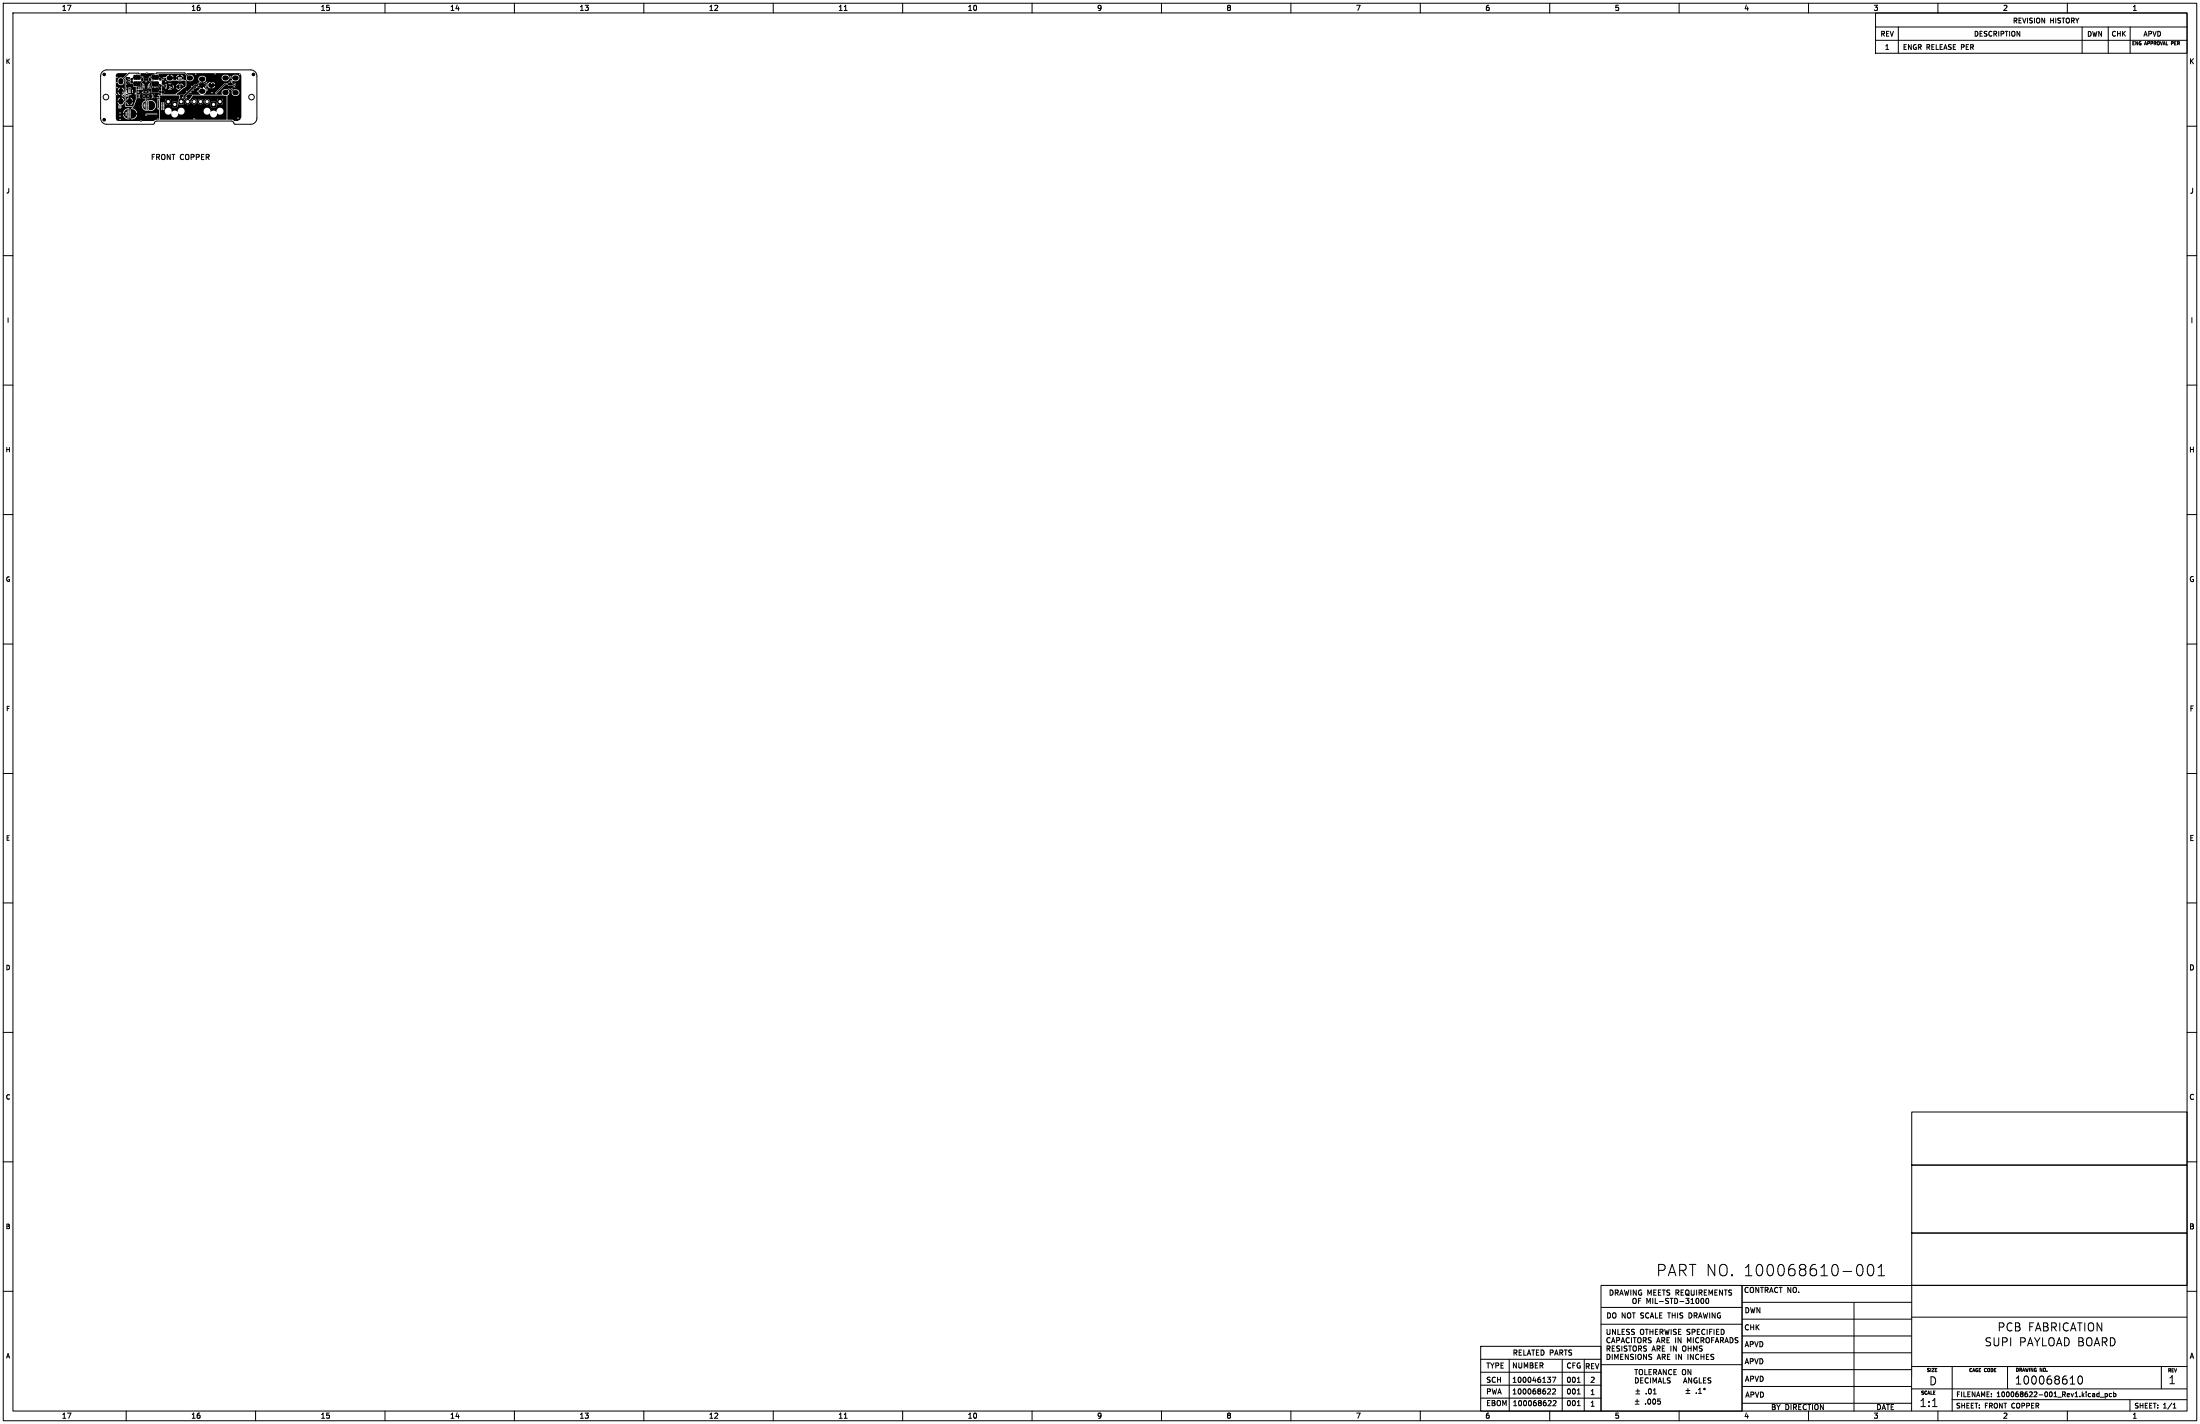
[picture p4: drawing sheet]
<svg xmlns="http://www.w3.org/2000/svg" width="864mm" height="559mm" viewBox="0 0 864 559" stroke-linecap="round" stroke-linejoin="round" font-family="sans-serif">
<g fill="none" stroke="#000" stroke-width=".39">
<path d="M1.3 1.3h861v556.2h-861zM5.1 5.1h853.4v548.6h-853.4zM49.5 1.3v3.8M100.3 1.3v3.8M151.1 1.3v3.8M201.9 1.3v3.8M252.7 1.3v3.8M303.5 1.3v3.8M331.4 4.1h1.1M354.3 1.3v3.8M405.1 1.3v3.8M455.9 1.3v3.8"/>
<path d="M506.7 1.3v3.8M557.5 1.3v3.8M608.3 1.3v3.8M659.1 1.3v3.8M709.9 1.3v3.8M736.2 5.1h122.3v15.8h-122.3zM736.2 10.6h122.3M736.3 15.8h122.2M745.2 10.6v10.3M760.7 1.3v3.8M811.5 1.3v3.8M817.3 10.6v10.3"/>
<path d="M827.6 10.6v10.3M836.2 10.6v10.3M40.2 28.1l1.7-.7h56.5a2.41 2.41 0 0 1 2.4 2.4v16.6a2.41 2.41 0 0 1-2.4 2.4h-6.2l-.7-1.1-.7-.2h-29.2l-.7 .2-.8 1.1h-18.2a2.41 2.41 0 0 1-2.4-2.4v-16.6zM48.5 37.1v.4l.6 .6M49.1 37.1h.7l.5 .4M51.7 32.1l.8 .8h.6M53.1 30.4h-.6l-.8 .7M54.5 30.4l1.4-.2v1.3l-1.4 1.4M54.9 29.2l-.5-.5h-3.8l-3.2 3.2M54.9 29.2h.1M56.5 37.7h1.6M56.9 31.2l.4 .7 .5-.7"/>
<path d="M57.3 36l.1 3.9M58.8 31.2h.1M58.8 31.1v.1M60.1 32.9h.1M60.2 30.4l-1.4-.1v1.2l1.3 1.4M60.2 32.9v2.5M61 29.2l.6-.6h10.9l2 2M61.6 30.4h.6l.8 .7M61.6 32.9h.6l.8 .7M61.6 35.4h.6l.8 .7M62.2 39.2v3.4M78 33.5h.4"/>
<path d="M78.4 33.9l-1.6-.3-.3 .9h-.6l-3.4 3.4v.8l1.2 1.2M78.4 33.1l-1.7 .2-4.4 4.4v1l-1.2 1.2M78.4 33.9h.1M79.4 31v2M79.4 33.9v1.9M79.4 35.8h.1M79.4 31h.1M79.9 33.9l1.2 1.1v.4M80.9 33.4l-1 .1M84.8 36.5v.1M88.5 30.6h4M89.9 34.1v.8l-1.4 1.4"/>
<path d="M89.9 33h-1.5l-3.6 3.5M90.4 34.1v.5l1.8 1.7h.3M90.5 30.2v.4M90.9 31.8l-.5 .5v.7M91 34h.9M91 33.1h.9M1.3 49.5h3.8M61.3 44.8h-3.7l-.3 .2M858.5 49.5h3.8M59.7 61.6h.7M60.7 60.6h-1v2M61.5 61.7l.9-.1 .1-.8-1-.2v2"/>
<path d="M62 61.7l.6 .9M63.5 60.9l.4-.3 .8 .3 .1 1-.3 .6-.6 .1-.4-.3zM66.8 60.6v2l-1.2-2v2M67.5 60.6h1.1M68.1 60.6v2M1.3 100.3h3.8M858.5 100.3h3.8M1.3 151.1h3.8M858.5 151.1h3.8M1.3 201.9h3.8M858.5 201.9h3.8M1.3 252.7h3.8"/>
<path d="M858.5 252.7h3.8M1.3 303.5h3.8M858.5 303.5h3.8M1.3 354.3h3.8M858.5 354.3h3.8M1.3 405.1h3.8M858.5 405.1h3.8M750.4 436.4h108.1v20.8h-108.1zM1.3 455.9h3.8M750.4 457.2h108.1v26.7h-108.1zM858.5 455.9h3.8M728.8 497.9a1.63 1.63 0 0 1 1-1.7 1.14 1.14 0 0 1 1.3 .8 2.29 2.29 0 0 1-1.3 3.6 1.63 1.63 0 0 1-1-1.7"/>
<path d="M733.4 496.6a1.06 1.06 0 0 1 1.1-.4 1.06 1.06 0 0 1 .8 .8 2.29 2.29 0 0 1-1.2 3.6 2.71 2.71 0 0 1-.7-4zM737.2 497.5l1.3-1.3v4.4M750.4 483.9h108.1v20.5h-108.1zM1.3 506.7h3.8M628.5 504.4h55.3v49.4h-55.3zM628.5 519.7h55.3M628.6 513.1h55.2M631.1 515.2a1.03 1.03 0 0 1 1.1 1 1.03 1.03 0 0 1-1.1 1zM632 506.2a1.03 1.03 0 0 1 1.2 1 1.03 1.03 0 0 1-1.2 1.1zM633.3 515.3l.6-.1 .4 .3 .1 1-.5 .7-.8-.3-.1-1zM634.1 507.3l.9-.1 .1-.8-1-.2v2.1M634.6 507.3l.6 1"/>
<path d="M635.8 508.3l.7-2.1 .7 2.1M636 507.7h1M637.7 506.2l.4 2.1 .4-1.5 .4 1.5 .5-2.1M640.2 506.2v2.1M641.2 509.6l.6-.1 .4 .3 .1 1-.5 .7-.8-.3-.1-1zM642.3 506.2v2.1l-1.2-2.1v2.1M643.2 510.5h.6M644.1 509.5h-.9v2M644.3 506.3a.92 .92 0 0 0-1.1 1 .92 .92 0 0 0 1.2 .8v-.7h-.4M646.5 511.5v-2l.6 1.4 .7-1.4v2M646.8 508.3v-2.1l.7 1.5 .7-1.5v2.1M648.8 509.5v2"/>
<path d="M649.2 507.2h.6M649.7 509.5v2h1M650.1 506.2h-.9v2.1h.9M651 507.2h.7M651.4 510.8h1.5M652 506.2h-1v2.1h1M652.6 506.2h1.1M653.1 506.2v2.1M655 509.6l-1.1 .1a.85 .85 0 0 0 1 1.1l-.1 .6h-1M655.5 506.3l-1.1 .1a.85 .85 0 0 0 1 1.1l-.1 .7h-1M655.6 509.5h1.1M656.1 509.5v2"/>
<path d="M657.4 509.5a1.03 1.03 0 0 1 1.2 1 1.03 1.03 0 0 1-1.2 1zM657.9 507.3l.9-.1 .1-.8-1-.2v2.1M658.4 507.3l.6 1M659.4 510.8h1.6M659.9 507.2h.7M660.9 506.2h-1v2.1h1M661.7 509.5h1.3l-.7 .8 .6 .2v.8h-1.2M661.9 506.3l.6-.1 .4 .3 .1 1.1-.5 .7-.8-.3v-1.1zM662 507.8l1.1 .6M663.8 511.5h1.1M663.8 510.1l.6-.6v2M663.9 506.2v1.7l.4 .4 .7-.4v-1.7"/>
<path d="M666 509.6l.2-.1a.99 .99 0 0 1 .7 1 .99 .99 0 0 1-.9 .9l-.3-.6zM666 506.2v2.1M667 507.3l.9-.1 .1-.8-1-.2v2.1M667.5 507.3l.6 1M667.9 509.6l.2-.1a.99 .99 0 0 1 .8 1 .99 .99 0 0 1-1 .9l-.2-.6zM669 507.2h.7M669.9 509.6l.2-.1a.99 .99 0 0 1 .7 1 .99 .99 0 0 1-.9 .9l-.3-.6zM670 506.2h-1v2.1h1M670.8 508.3v-2.1l.7 1.5 .7-1.5v2.1M673.2 507.2h.6M674.1 506.2h-.9v2.1M676.2 506.2v2.1l-1.2-2.1v2.1"/>
<path d="M676.8 506.2h1.2M677.4 506.2v2.1M679.7 506.3l-.7-.1-.4 .4 .2 .5 .6 .2M683.8 517.7h66.6M683.8 511.1h66.6M683.8 504.5v49.2M685.3 513.1a1.03 1.03 0 0 1 1.2 1.1 1.03 1.03 0 0 1-1.2 1zM686.2 505.4a.9 .9 0 0 0-1.2 .8 .9 .9 0 0 0 1.2 .8M687.2 513.1l.4 2.1 .4-1.5 .4 1.5 .5-2.1M687.3 505.3l.6-.1 .4 .3 .1 1-.5 .7-.8-.3-.1-1zM690.4 505.2v2l-1.2-2v2M690.8 513.1v2.1l-1.1-2.1v2.1"/>
<path d="M691.1 505.2h1.1M691.6 505.2v2M692.9 506.2h1l.1-.8-1.1-.2v2M693.4 506.2l.7 1M694.6 507.2l.7-2 .7 2M694.8 506.6h1M697.8 505.4a.9 .9 0 0 0-1.2 .8 .9 .9 0 0 0 1.2 .8M698.4 505.2h1.2M699 505.2v2M703 505.2v2l-1.2-2v2M703.9 505.5l.4-.3 .8 .3 .1 1-.3 .6-.6 .1-.4-.3zM706.1 507v.2"/>
<path d="M727.8 511.1v42.6M737.2 500.6h2.6M750.4 504.4v49.3M750.5 516.9h107.9M858.5 504.4h-174.7M858.5 506.7h3.8M581.2 528.3h47.3v25.5h-47.3zM581.2 538.5h47.3M581.2 533.4h47.3M592.4 533.4v20.3M613.2 533.4v20.3M621.9 533.4v20.3"/>
<path d="M628.5 535.5h55.2M630.8 521.6v1.7l.4 .4 .8-.4v-1.7M630.8 531.5a1.03 1.03 0 0 1 1.2 1 1.03 1.03 0 0 1-1.2 1zM630.8 528.2v2M631.3 529.2l.7 1M632 525.1a.82 .82 0 0 0-1 0 .82 .82 0 0 0-.2 1M632.6 526.9l.7-2 .6 2M632.9 528.2v2h.9M632.9 531.5v2M633.8 533.5v-2l.7 1.4 .7-1.4v2M634.1 521.6v2.1l-1.1-2.1v2.1M635.1 521.6v2.1h1"/>
<path d="M635.4 526l.4-.4-.1-.5-1.1-.2v2M635.8 529.8l-.4 .4-.8-.1M636.2 532.4h.6M636.4 526.9l.6-2 .7 2M636.7 528.2v2M636.8 522.6h.6M637.1 531.5h-.9v2h.9M637.7 521.6h-.9v2.1h.9M638.7 529.8l-.4 .4-.8-.1M639.2 531.5v2l-1.2-2v2M639.6 525.1a.82 .82 0 0 0-1.1 0 .82 .82 0 0 0-.2 1M639.7 521.7l-1.1 .1a.85 .85 0 0 0 1 1.1l-.1 .7h-1"/>
<path d="M639.8 528.2v2M640.4 524.9v2M641.1 524.9h1.2M641.1 529.9l.4 .3 .8-.3M641.2 531.5l-1.1 .1a.85 .85 0 0 0 1 1.1l-.1 .7h-1M641.6 521.7l-1.1 .1a.85 .85 0 0 0 1 1.1l-.1 .7h-1M641.7 524.9v2M641.7 537.4h1.2M642.1 531.5v2M642.3 537.4v2.1M642.9 525.2l.4-.3 .8 .3 .1 1.1-.3 .5-.6 .1-.4-.3zM643 531.7l.4-.2 .8 .2 .1 1.1-.3 .6-.6 .1-.4-.3z"/>
<path d="M643.2 529.2l1-.1 .1-.7-1.1-.2v2M643.4 538.8l.1-1.1 .4-.3 .8 .3 .1 1.1M643.7 529.2l.7 1M644 521.9l.4-.3 .8 .3 .1 1.1-.3 .6-.6 .1-.4-.3zM645.1 526l.9-.1 .1-.8-1-.2v2M645.6 526l.6 .9M645.7 537.4v2.1M645.8 521.6h1.2M646.3 528.3l-1 .1a.85 .85 0 0 0 .9 1l-.1 .7h-.9M646.3 531.5v2l-1.1-2v2M646.4 521.6v2.1M647.3 538.4h.7"/>
<path d="M647.7 522.6h1.1M647.7 521.6v2.1M648.2 525l-1.1 .1a.85 .85 0 0 0 1 1.1l-.1 .6h-1M648.3 537.4h-1v2.1M648.4 531.5l-1.1 .1a.85 .85 0 0 0 1 1.1l-.1 .7h-1M648.5 530.2l.6-2 .7 2M648.7 529.6h.9M648.8 521.6v2.1M649.8 522.6h.7M649.9 538.5l.4-.4-.1-.5-1.1-.2v2.1M650.3 526.9l.7-2 .7 2M650.5 529.2l1-.1 .1-.7-1.1-.2v2"/>
<path d="M650.5 526.4h1M650.5 533.5l.7-2 .6 2M650.7 532.9h1M650.8 521.6h-1v2.1h1M650.9 539.5l.7-2.1 .6 2.1M651 529.2l.7 1M651.7 522.7l.9-.1 .1-.8-1-.2v2.1M652.1 522.7l.7 1M652.3 526l1-.1 .1-.8-1.1-.2v2M652.5 532.5l1-.1 .1-.8-1.1-.1v2M652.5 529.1h.7M652.8 526l.7 .9"/>
<path d="M653 532.5l.7 1M653.5 521.6l.5 2.1 .4-1.5 .3 1.5 .5-2.1M653.5 528.2h-1v2h1M654.1 537.4v2.1l-1.2-2.1v2.1M654.4 525.9h.6M654.6 532.4h.6M655.3 524.9h-.9v2h.9M655.5 531.5h-.9v2h.9M655.9 528.2v2M656 521.6v2.1M656.2 537.6a.82 .82 0 0 0-1 0 .82 .82 0 0 0-.2 1M657.1 538.4h.7"/>
<path d="M657.7 524.9v2M657.9 531.5v2M658 521.7l-1 .1a.85 .85 0 0 0 .9 1.1l-.1 .7h-.9M658 528.2v2l-1.1-2v2M658 537.4h-.9v2.1M658.9 522.6h.7M659.9 524.9v2l-1.2-2v2M659.9 521.6h-1v2.1h1M660.1 531.5v2l-1.2-2v2M660.4 538.8l.1-1.1 .4-.3 .7 .3 .1 1.1M660.7 528.3l.6-.1 .4 .3 .1 1-.5 .7-.7-.3-.1-1zM662.4 526.9v-2l.7 1.5 .6-1.5v2"/>
<path d="M662.6 531.5v2M662.7 529.1h1.1M662.7 528.2v2M663.4 521.7l-1.1 .1a.85 .85 0 0 0 1 1.1l-.1 .7h-1M663.8 537.4v2.1l-1.2-2.1v2.1M663.8 528.2v2M664.2 522.7l1-.1 .1-.8-1.1-.2v2.1M664.7 524.9v2M664.7 531.5v2l-1.1-2v2M664.8 530.2v-2l.7 1.4 .7-1.4v2M666.3 522.6h.6M666.8 531.6a.9 .9 0 0 0-1.2 .9 .9 .9 0 0 0 1.2 .8"/>
<path d="M666.8 525.1a.9 .9 0 0 0-1.2 .8 .9 .9 0 0 0 1.2 .8M667.2 521.6h-.9v2.1h.9M667.7 526l1-.1 .1-.8-1.1-.2v2M667.7 531.5v2M667.7 532.4h1.2M668.2 528.3l-1.1 .1a.85 .85 0 0 0 1 1l-.1 .7h-1M668.2 526l.7 .9M668.9 531.5v2M669.3 521.8a.9 .9 0 0 0-1.3 .9 .9 .9 0 0 0 1.3 .8M669.8 532.4h.7M669.9 525l.6-.1 .4 .3 .1 1.1-.5 .6-.8-.3v-1zM670.1 521.6v2.1"/>
<path d="M670.8 531.5h-1v2h1M671.1 522.6h.7M671.9 525.9h.7M672.1 521.6h-1v2.1M672.7 531.5l-1 .1a.85 .85 0 0 0 1 1.1l-.1 .7h-1M672.8 521.6v2.1M672.8 524.9h-.9v2M673.3 526.9l.7-2 .7 2M673.5 526.4h1M673.8 522.6h.7M674.8 521.6h-1v2.1h1M675.4 526l.9-.1 .1-.8-1-.2v2"/>
<path d="M675.7 521.6a1.03 1.03 0 0 1 1.1 1.1 1.03 1.03 0 0 1-1.1 1zM675.8 526l.7 .9M677.1 526.9l.7-2 .7 2M677.3 526.4h1M679.1 524.9a1.03 1.03 0 0 1 1.2 1 1.03 1.03 0 0 1-1.2 1zM682.2 525l-1 .1a.85 .85 0 0 0 .9 1.1l-.1 .6h-.9M683.8 537.5h66.6M683.8 530.9h66.6M683.8 524.3h66.6M750.4 536.3h108M766.3 536.3v17.4M788.1 536.2v8.8"/>
<path d="M848.4 536.3v8.7M49.5 553.7v3.8M100.3 553.7v3.8M151.1 553.7v3.8M201.9 553.7v3.8M252.7 553.7v3.8M303.5 553.7v3.8M331.4 556.6h1.1M354.3 553.7v3.8M405.1 553.7v3.8M455.9 553.7v3.8M506.7 553.7v3.8"/>
<path d="M557.5 553.7v3.8M581.2 548.6h47.3M581.2 543.6h47.3M607.4 540.4h1.3l-.7 .8M608.3 545l.4 .4-.1 .5-1.2 1.1h1.3M608.3 553.7v3.8M608.5 541.3v1.1M608.5 549.6l.4 .4-.1 .5-1.2 1.1h1.3M609.4 540.4h1.3l-.8 2.1M609.5 545.2l.7-.2 .4 .6-1.2 1.4h1.2M609.7 549.8l.7-.2 .4 .6-1.2 1.4h1.2M619.2 547h1.1"/>
<path d="M619.2 551.6h1.1M619.2 542.5h1.1M641.9 549.9h1.5M641.9 551h1.5M642 540.7v2l1-.3M642.1 545.8h1.6M642.1 547h1.6M642.7 549.1v1.5M642.9 545.1v1.5M644 540.7v2h1M645.9 550.8v.2M646 542.4l.4 .3 .6-.2"/>
<path d="M647.1 549.1l.2-.1a.99 .99 0 0 1 .7 1 .99 .99 0 0 1-.9 .9l-.3-.7zM647.9 540.7v2M648.9 540.7v2M649 547h1.2M649 549.1l.2-.1a.99 .99 0 0 1 .8 1 .99 .99 0 0 1-1 .9l-.3-.7zM650.2 540.7v2M650.9 542.7l.7-2 .6 2M651.7 549h-.9l-.1 .9h1v.9h-1M652.9 540.7v2h1M655.6 542.3l-.4 .4-.7-.1M659.1 553.7v3.8M660.9 542.7l.6-2 .7 2"/>
<path d="M661.8 546.8h1.6M661.8 545.6h1.6M662.6 544.9v1.5M664 540.7v2l-1.1-2v2M665.3 540.8l-.3 .4M665.9 546.6v.2M666.2 541.9v.6l-.4 .2-.8-.5M666.7 546.8h1.2M666.7 545.4l.6-.6v2M667 540.7v2h1M668.7 540.7v2h1M671.6 542.3l-.4 .4-.8-.1"/>
<path d="M683.8 550.7h66.6M683.8 544.1h66.6M685.3 548.3l.7-2 .6 2M685.5 547.7h1M687.3 547.3l1-.1 .1-.7-1.1-.2v2M689.1 546.3l.6 2 .7-2M691.6 546.3h-.5v2h.5M709.9 553.7v3.8M750.4 545h108M758.6 552h1.8M760.7 553.7v3.8M766.3 549.3h92.1"/>
<path d="M811.5 553.7v3.8M812.6 543.1h1.8M816.1 540.1l.3-.1a1.69 1.69 0 0 1 1.1 1.6 1.69 1.69 0 0 1-1.1 1.5 2.11 2.11 0 0 1-.3-3zM823.4 546.8l.6 .1M824 546.2v1.9M824 548l-.6 .1M824.4 548.3h1.5M826.3 546.9l.6-.1 .4 .4-.2 .8h-.8M826.3 546.8v1.9M828.9 546.9l-.6-.1-.3 .4 .2 .8h.7M829.7 546.9l.5-.1 .4 .4-.2 .8h-.7M829.7 546.2v1.9"/>
<path d="M836.1 549.4v4.3M853.1 552.6h1.1M853.1 551.2l.5-.6v2"/>
<circle cx="41.6" cy="38.1" r="1.1"/>
<circle cx="98.7" cy="38.1" r="1.1"/>
<circle cx="669.1" cy="545.1" r=".28"/>
</g>
<g fill="#000" stroke="#000" stroke-width=".39">
<path d="M50.4 30.9h.5v.5h-.5zM50.4 31.8h.5v.6h-.5zM51.4 30.9h.5v.5h-.5zM51.5 31.8h.4v.6h-.4zM52.6 32.1h1.1l-.5 .8 .5 .7h-1.1zM52.6 29.6h1.1l-.5 .8 .5 .7h-1.1zM54 32.1h1v1.5h-1l-.5-.7zM54 29.6h1v1.5h-1l-.5-.7zM54.2 37l.9 .1-.1 1.3-.9-.1zM55.6 30.9h.5v.5h-.5zM56.7 30.9h.4v.5h-.4zM56.7 35.6l1.2-.1 .1 .9-1.2 .1z"/>
<path d="M56.7 33.7l1.2-.1 .1 .9-1.2 .1zM56.1 37l.9 .1-.1 1.3-.9-.1zM57.7 37l.9 .1-.1 1.3-.9-.1zM57.5 30.9h.5v.5h-.5zM58.6 30.9h.4v.5h-.4zM59.6 37l.9 .1-.1 1.3-.9-.1zM59.7 29.6h1l.5 .8-.5 .7h-1zM59.7 32.1h1l.5 .8-.5 .7h-1zM59.7 34.6h1l.5 .8-.5 .7h-1zM61 29.6h1.1v1.5h-1.1l.5-.7zM61 32.1h1.1v1.5h-1.1l.5-.7zM61 34.6h1.1v1.5h-1.1l.5-.7z"/>
<path d="M62.7 35.9h.5v.5h-.5zM62.7 30.9h.5v.5h-.5zM62.8 33.4h.4v.5h-.4zM63.8 35.9h.4v.5h-.4zM63.8 30.9h.4v.5h-.4zM63.8 33.4h.5v.5h-.5zM78.1 32.9h.6v.3h-.6zM78.1 33.3h.6v.3h-.6zM78.1 33.7h.6v.3h-.6zM78.9 32.6h.2v.7h-.2zM78.9 33.6h.2v.7h-.2zM79.3 32.6h.2v.7h-.2z"/>
<path d="M79.3 33.6h.2v.7h-.2zM79.7 33.7h.5v.3h-.5zM79.7 33.3h.5v.3h-.5zM79.7 32.9h.5v.3h-.5zM80.7 33.2h.5v.4h-.5zM80.7 32.2h.5v.5h-.5zM89.8 33.8h.3v.7h-.3zM89.8 32.6h.3v.7h-.3zM90.3 33.8h.3v.7h-.3zM90.3 32.6h.3v.7h-.3zM90.8 33.8h.3v.7h-.3zM90.8 32.6h.3v.7h-.3z"/>
<path d="M91.7 32.8h.5v.5h-.5zM91.7 33.8h.5v.5h-.5zM65.2 39.1h1.7v1.6h-1.7zM67.8 40.2h1.6v1.6h-1.6zM70.3 39.1h1.6v1.6h-1.6zM83 40.2h1.6v1.6h-1.6zM85.5 39.1h1.7v1.6h-1.7z"/>
<circle cx="40.9" cy="29.2" r=".51"/>
<circle cx="45.8" cy="37.1" r=".18"/>
<circle cx="45.9" cy="34.3" r=".18"/>
<circle cx="45.9" cy="32.4" r=".18"/>
<circle cx="45.9" cy="30.4" r=".18"/>
<circle cx="48" cy="37.6" r=".18"/>
<circle cx="48.3" cy="36.2" r=".18"/>
<circle cx="48.5" cy="37.1" r=".18"/>
<circle cx="48.9" cy="39.9" r=".18"/>
<circle cx="49.1" cy="38.1" r=".18"/>
<circle cx="49.1" cy="37.1" r=".18"/>
<circle cx="49.2" cy="36.2" r=".18"/>
<circle cx="49.5" cy="34.5" r=".18"/>
<circle cx="49.5" cy="33" r=".18"/>
<circle cx="49.5" cy="31.8" r=".18"/>
<circle cx="49.6" cy="37.6" r=".18"/>
<circle cx="50.3" cy="37.5" r=".18"/>
<circle cx="50.5" cy="35.3" r=".18"/>
<circle cx="50.5" cy="36.3" r=".18"/>
<circle cx="50.5" cy="35.8" r=".18"/>
<circle cx="50.7" cy="31.1" r=".18"/>
<circle cx="50.7" cy="32.1" r=".18"/>
<circle cx="51.1" cy="36.3" r=".18"/>
<circle cx="51.1" cy="35.3" r=".18"/>
<circle cx="51.1" cy="35.8" r=".18"/>
<circle cx="53.3" cy="36.7" r=".18"/>
<circle cx="53.7" cy="36.1" r=".18"/>
<circle cx="53.7" cy="35.1" r=".18"/>
<circle cx="53.8" cy="29.2" r=".18"/>
<circle cx="54.4" cy="35.2" r=".18"/>
<circle cx="54.4" cy="36.1" r=".18"/>
<circle cx="54.5" cy="34.5" r=".18"/>
<circle cx="54.6" cy="38.2" r=".18"/>
<circle cx="54.6" cy="37.2" r=".18"/>
<circle cx="54.6" cy="37.7" r=".18"/>
<circle cx="54.9" cy="29.2" r=".18"/>
<circle cx="55" cy="35.1" r=".18"/>
<circle cx="55.1" cy="34.5" r=".18"/>
<circle cx="55.8" cy="35.1" r=".18"/>
<circle cx="55.8" cy="34.5" r=".18"/>
<circle cx="55.9" cy="30.2" r=".18"/>
<circle cx="55.9" cy="33.8" r=".18"/>
<circle cx="55.9" cy="36.2" r=".18"/>
<circle cx="56" cy="32.9" r=".18"/>
<circle cx="56.4" cy="33.3" r=".18"/>
<circle cx="56.5" cy="33.9" r=".18"/>
<circle cx="56.5" cy="34.4" r=".18"/>
<circle cx="56.5" cy="37.7" r=".18"/>
<circle cx="57.3" cy="36" r=".18"/>
<circle cx="57.3" cy="31.9" r=".18"/>
<circle cx="57.4" cy="39.9" r=".18"/>
<circle cx="57.6" cy="28.7" r=".18"/>
<circle cx="58.1" cy="37.7" r=".18"/>
<circle cx="58.2" cy="39.9" r=".18"/>
<circle cx="58.2" cy="34.4" r=".18"/>
<circle cx="58.2" cy="33.9" r=".18"/>
<circle cx="58.3" cy="33.3" r=".18"/>
<circle cx="58.7" cy="32.9" r=".18"/>
<circle cx="58.8" cy="36.1" r=".18"/>
<circle cx="58.8" cy="33.8" r=".18"/>
<circle cx="58.8" cy="30.3" r=".18"/>
<circle cx="58.9" cy="34.5" r=".18"/>
<circle cx="59.7" cy="37.2" r=".18"/>
<circle cx="59.9" cy="31.4" r=".18"/>
<circle cx="59.9" cy="38.2" r=".18"/>
<circle cx="60" cy="37.7" r=".18"/>
<circle cx="60.8" cy="34.3" r=".18"/>
<circle cx="61" cy="29.2" r=".18"/>
<circle cx="61.7" cy="38.4" r=".18"/>
<circle cx="62" cy="29.2" r=".18"/>
<circle cx="62.2" cy="37.4" r=".18"/>
<circle cx="62.2" cy="39.2" r=".18"/>
<circle cx="62.5" cy="38.4" r=".18"/>
<circle cx="64" cy="31.1" r=".18"/>
<circle cx="64" cy="33.6" r=".18"/>
<circle cx="65" cy="34.5" r=".18"/>
<circle cx="65" cy="32" r=".18"/>
<circle cx="65.2" cy="33.2" r=".18"/>
<circle cx="66.6" cy="34.8" r=".18"/>
<circle cx="66.6" cy="34" r=".18"/>
<circle cx="67.2" cy="34.3" r=".18"/>
<circle cx="69.2" cy="37.2" r=".18"/>
<circle cx="70.1" cy="30.5" r=".18"/>
<circle cx="70.1" cy="31" r=".18"/>
<circle cx="70.6" cy="34" r=".18"/>
<circle cx="70.6" cy="33.3" r=".18"/>
<circle cx="70.6" cy="31" r=".18"/>
<circle cx="70.6" cy="30.5" r=".18"/>
<circle cx="70.6" cy="34.8" r=".18"/>
<circle cx="71.1" cy="31" r=".18"/>
<circle cx="71.1" cy="30.5" r=".18"/>
<circle cx="71.7" cy="38.3" r=".18"/>
<circle cx="73.2" cy="38.3" r=".18"/>
<circle cx="73.3" cy="35.9" r=".18"/>
<circle cx="73.7" cy="39.9" r=".81"/>
<circle cx="74.9" cy="36.2" r=".18"/>
<circle cx="75.3" cy="33.9" r=".18"/>
<circle cx="75.8" cy="35.3" r=".18"/>
<circle cx="76.2" cy="39.9" r=".81"/>
<circle cx="76.8" cy="29.1" r=".18"/>
<circle cx="77.2" cy="34.3" r=".18"/>
<circle cx="77.6" cy="35.8" r=".18"/>
<circle cx="78" cy="33.5" r=".18"/>
<circle cx="78.2" cy="32.3" r=".18"/>
<circle cx="78.7" cy="39.9" r=".81"/>
<circle cx="80.9" cy="33.4" r=".18"/>
<circle cx="80.9" cy="32.4" r=".18"/>
<circle cx="81.1" cy="35.4" r=".18"/>
<circle cx="81.3" cy="39.9" r=".81"/>
<circle cx="83.1" cy="32.7" r=".18"/>
<circle cx="83.2" cy="36.3" r=".18"/>
<circle cx="84.5" cy="29" r=".18"/>
<circle cx="84.8" cy="36.6" r=".18"/>
<circle cx="90.5" cy="30.2" r=".18"/>
<circle cx="90.5" cy="30.6" r=".03"/>
<circle cx="90.5" cy="30.4" r=".03"/>
<circle cx="90.9" cy="31.8" r=".18"/>
<circle cx="91.9" cy="33.1" r=".18"/>
<circle cx="91.9" cy="34" r=".18"/>
<circle cx="94.1" cy="29.2" r=".18"/>
<circle cx="99.5" cy="29.2" r=".51"/>
<circle cx="40.9" cy="47" r=".51"/>
<circle cx="46.7" cy="42.2" r=".18"/>
<circle cx="46.7" cy="41.7" r=".18"/>
<circle cx="47.1" cy="46.9" r=".18"/>
<circle cx="47.1" cy="44.3" r=".18"/>
<circle cx="47.1" cy="45.6" r=".18"/>
<circle cx="47.2" cy="42.2" r=".18"/>
<circle cx="47.2" cy="41.7" r=".18"/>
<circle cx="49.5" cy="44.2" r=".18"/>
<circle cx="49.5" cy="44.7" r=".18"/>
<circle cx="49.5" cy="45.2" r=".18"/>
<circle cx="50.3" cy="43.7" r=".18"/>
<circle cx="50.3" cy="46.2" r=".18"/>
<circle cx="50.3" cy="43.2" r=".18"/>
<circle cx="50.3" cy="44.7" r=".18"/>
<circle cx="50.3" cy="45.7" r=".18"/>
<circle cx="50.3" cy="44.2" r=".18"/>
<circle cx="50.3" cy="45.2" r=".18"/>
<circle cx="51.1" cy="44.2" r=".18"/>
<circle cx="51.1" cy="45.2" r=".18"/>
<circle cx="51.1" cy="43.2" r=".18"/>
<circle cx="51.1" cy="44.7" r=".18"/>
<circle cx="51.1" cy="46.2" r=".18"/>
<circle cx="51.1" cy="45.7" r=".18"/>
<circle cx="51.1" cy="43.7" r=".18"/>
<circle cx="52" cy="42.1" r=".18"/>
<circle cx="55.4" cy="47.5" r=".18"/>
<circle cx="56.6" cy="41.9" r=".18"/>
<circle cx="56.6" cy="41.4" r=".18"/>
<circle cx="56.6" cy="40.9" r=".18"/>
<circle cx="57.3" cy="45" r=".18"/>
<circle cx="57.4" cy="40.4" r=".18"/>
<circle cx="57.4" cy="42.9" r=".18"/>
<circle cx="57.4" cy="42.4" r=".18"/>
<circle cx="57.4" cy="40.9" r=".18"/>
<circle cx="57.4" cy="41.9" r=".18"/>
<circle cx="57.4" cy="41.4" r=".18"/>
<circle cx="58.2" cy="40.9" r=".18"/>
<circle cx="58.2" cy="42.9" r=".18"/>
<circle cx="58.2" cy="41.4" r=".18"/>
<circle cx="58.2" cy="42.4" r=".18"/>
<circle cx="58.2" cy="40.4" r=".18"/>
<circle cx="58.2" cy="41.9" r=".18"/>
<circle cx="61.3" cy="44.8" r=".18"/>
<circle cx="62" cy="46.7" r=".18"/>
<circle cx="62.2" cy="42.6" r=".18"/>
<circle cx="63.5" cy="42.9" r=".18"/>
<circle cx="63.5" cy="41.4" r=".18"/>
<circle cx="63.5" cy="40.4" r=".18"/>
<circle cx="63.5" cy="40.9" r=".18"/>
<circle cx="63.5" cy="42.4" r=".18"/>
<circle cx="63.5" cy="41.9" r=".18"/>
<circle cx="64.3" cy="40.4" r=".18"/>
<circle cx="64.3" cy="41.4" r=".18"/>
<circle cx="64.3" cy="42.4" r=".18"/>
<circle cx="64.3" cy="42.9" r=".18"/>
<circle cx="64.3" cy="41.9" r=".18"/>
<circle cx="64.3" cy="40.9" r=".18"/>
<circle cx="76.2" cy="46.7" r=".18"/>
<circle cx="93.5" cy="46.4" r=".18"/>
</g>
<g fill="none" stroke="#000" stroke-width="2">
<path d="M47.4 31.6v.6M47.4 35.6v.5M47.4 39.5v.5M50.9 35.6v.5M50.9 39.5v.5M66.4 30.6h.5M66.4 34h.5M70.3 30.6h.5M70.3 34h.5M74.3 30.6h.5M79.1 35.8h.5M79.1 31h.5"/>
<path d="M82.7 33.4h.5M88.3 36.3h.5M88.3 30.6h.5M92.2 36.3h.5M92.2 30.6h.5"/>
</g>
<path d="M50.4 44.7h1.3M57.8 41.4h1.3" fill="none" stroke="#000" stroke-width="3.8"/>
<g fill="#000">
<path d="M45.7 29l.5-.3h3.8l-1.8 1.9a1.3 1.3 0 0 0-2 .9v.8a1.27 1.27 0 0 0 1.3 1.1 1.27 1.27 0 0 0 1.2-1.1v-1.1l.2-.3 .1 4.8-.3 .5h-.9v1.1h.3l.9 1.3 .1 3.2 3.2 .1 .4-.6h3v.2a2.17 2.17 0 0 0 2 2.1h1.6a2.16 2.16 0 0 0 1.9-2.2 2.16 2.16 0 0 0-2-2.2h-1.4l-.1-.4 .9-.2 .3-.6h.4l.4 .7v-.7h.6l.2 .6 .3-.6h-1.9v-.8l1.9 .2-.1-.4-.4-.3v.7h-.6v-.7l-.8 .5-.7-.6v-1.2l-1.5-.1-.3 .4v1l-.6 .4v1.1l.4 .5h.8v.7l-1 .8-.3 1.1h-3l.9-2.3v-1l.7 .7v-.7h.6v.7l.5-.4v-.3h-1.8v-.8l1.8 .2-.5-.7v.7h-.6v-.7l-.7 .5v-2.8h2.8l.4 .5 .2-.5h.6v.5l.6-.3-4.6-.2v-.5l3.4-.1v-.4h.6v.4h.7l-.4-.4-2.7 .4 .1-1.2 1.1-1 .5 .3a.56 .56 0 0 0 .6 .4 .56 .56 0 0 0 .5-.6l.3-.1 1.1 1v1.1l.4 .3-.4 .6 .1 1.7h2.9l.8 .5v.4l-.7 .2 .2 1-.3 .4h-.4l-.3 .4 .1 3.5 .7 .4-.1 3.9h-1.2l-1 .5h-13.7l-.8-.3-.2-.7v-1.5h2.8l.7 1.3 1.3 .5h.5v-1.8h.6v1.8l1.5-.3 .9-1.5h3.1a.48 .48 0 0 0 .4 .5 .48 .48 0 0 0 .5-.4h3.2a.44 .44 0 0 0 .6-.1 .44 .44 0 0 0 0-.6 .44 .44 0 0 0-.6 0h-3.4l-.7 .6h-11.4v-.6h5.3v-1.9h.6v1.9h2.5l-.4-.9a3.1 3.1 0 0 0-5.2 .9h-2.8v-4.3h.7l.5 1.1a.71 .71 0 0 0-.2 1 .71 .71 0 0 0 1 .2 .71 .71 0 0 0 .1-1l.8-.5 .3-.8h-3.2v-.7l3.2 .1-.1-.5-.8-.7v1.2h-.7v-1.2l-.6 .4-.3 .7h-.7v-3.2h.7l.3 .7 .6 .4v-1.1h-1.6v-.7h3.2l-.3-.7-.6-.4v1.1h-.7v-1.1l-.6 .4-.3 .7h-.7v-6zM49.3 30.5l.3-.3h1.4v.4h-.2v2.1l1.1 .1 .4 .4v.8l1 .1v2a.57 .57 0 0 0-.5 .6 .57 .57 0 0 0 .5 .5v1.7l-1 2.7h-3v-1.5h.3l.3 .8 .7 .4v-1.2h.6v1.2l.9-.8v-.4h-2.8v-.7l2.8 .1-.6-1.1-.3-.1v1.2h-.6v-1.2l-.7 .4-.3 .7h-.3v-.9l.3-.5 .8-.1 .4-.5 .9-.3-1.3-1.3h.9l.8 .8v-1.1v-.4l-.8 .7h-.9l-.7-.7-.1 .7-.3-.1v-1.1h.8l.8 .8 .8-.8-.7-.3-1.7 .3v-2.4h.8l.4 .5v-.5h-1.2v-.9h.8v.7h.4v-.7h-1.2v-.4l1.2 .1v-.4l-.4 .3h-.8zM55.1 28.7h5.6l-.2 .6-1 .1-.2 .6a.63 .63 0 0 0-.8 0 .63 .63 0 0 0-.2 .7l-2.1-.1a.55 .55 0 0 0-.1-.8 .55 .55 0 0 0-.8 .2zM60.5 33.9l1.9-.1 .2 .3 .6 .1v1.3l-.8-.4-.2-.7h-1.6zM64.3 30.5h.8l.3 .9 .9 .5 1.4-.3 2.5 .3 2.6-.3 .1 2.2-.8 .6h-1.2v.9l-2.3 1.8h-5.1l.4-.8h.2v.4l.4-.2-.6-.2v-.7h.2v.4l.4-.1-.2-.3h-.8v-.4h3.9l-.8-.7-.7 .7h-2.4v-1h.4v-.4h.2v.4l1-.3 .3 .9 .8-.8h.9l.8 .8 .2-.4h1l.4 .6 .8 .3v-.9h-2.2v-.7h2.2v-.9h.6v.9h1.2l-.6-.8-1.3-.1-.7 .3-.4 .6h-1l-.2-.5-.8 .8h-.9l-.8-.8-.3 .7-1.2-.1v-.7h.2v.4l.4-.2-.2-.2h-.8v-.2h2.4l.7 .7 .8-.7h-3.9v-1.2h.4v-.4h.2v.4l.4-.3-.6-.1v-.3h.6zM62.7 37.5h7.7v1.2l-.3 .3v1.7l.2 .2h1.7l.2-1.6 .5 .1a1.08 1.08 0 0 0 .7 1.5 1.08 1.08 0 0 0 1.3-1l.4 .1a1.07 1.07 0 0 0 1.2 .9 1.07 1.07 0 0 0 1-1l.4 .1a1.07 1.07 0 0 0 1.1 .9 1.07 1.07 0 0 0 1-1l.4 .1a1.07 1.07 0 0 0 1 .9 1.07 1.07 0 0 0 1.1-.7h.5v1.8h1.9l.2-1.8h.4l.2 .7h.5v-.7h-1.1l-.2-.3-2.4 .3v-.4h3.7l.2 .5 .5-.1v.7h.7v-.7h-.8l.1-.5-.3-.2-.4 .3h-3.7l-.4-.8h3.4v.6h.7v-.8h.7v.8h.7v-.6l-5.7-.1a1.07 1.07 0 0 0-1.5 1l-.4-.2a1.07 1.07 0 0 0-1.2-.9 1.07 1.07 0 0 0-.9 1.1l-.4-.2a1.07 1.07 0 0 0-1.2-.9 1.07 1.07 0 0 0-1 1.1h-.4l-.2-.7 1.3-1.7 13.2 .2v9.3l-12.4-.1a.46 .46 0 0 0-.5-.6 .46 .46 0 0 0-.3 .7h-13.1v-3.5h2v.2a1.42 1.42 0 0 0 1 1.3 1.42 1.42 0 0 0 1.5-.5 1.42 1.42 0 0 0 1.4 1.6 1.42 1.42 0 0 0 1.4-1.6 1.41 1.41 0 0 0 1.6 .4 1.41 1.41 0 0 0 .9-1.4h7.4v.2a1.42 1.42 0 0 0 1 1.3 1.42 1.42 0 0 0 1.5-.5 1.42 1.42 0 0 0 1.4 1.6 1.42 1.42 0 0 0 1.4-1.6 1.39 1.39 0 0 0 2.3-.2 1.39 1.39 0 0 0-.9-2 1.39 1.39 0 0 0-1.6 1.6 1.56 1.56 0 0 0-2.3 0 1.39 1.39 0 0 0-1.2-1.6 1.39 1.39 0 0 0-1.6 1.2h-7.4l-.1-.2a1.4 1.4 0 0 0-1.6-1 1.4 1.4 0 0 0-1.1 1.6 1.56 1.56 0 0 0-2.3 0 1.39 1.39 0 0 0-1.2-1.6 1.39 1.39 0 0 0-1.5 1.2h-2v-3.3h2.3l.2 .7h.5v-.7h-3v-.4h2.9l.3 .5 .5-.1v.7h.6l.1-.7h-.8h1.2v1.6l.2 .3 1.9-.1v-1.9l-1.9-.2-1.4 .3 .1-.5-.3-.2-.5 .3h-2.9v-.8h2.3v.6h.7v-.8h.7v.8h.7l-.2-.8-4.2 .2 .2-.6zM70.7 37.1h1.7l-.5 .5-.2 1.2h-1zM73.1 38.8h.5zM73.7 38.8h.8zM72.9 38l.9-.9 1.9-.1-1.1 1.8h-1.5zM74.4 36.4l1.6-1.5 .7-.1 .3-.9 1.6 .2 .2 .4a1.4 1.4 0 0 0-1 1.3 1.4 1.4 0 0 0 .9 1.3l-3.2 .3 .2-.4-1.9 .1zM62.4 29l9.9-.1 .9 .9a1.29 1.29 0 0 0 1 2.1l.9-.1a1.27 1.27 0 0 0 .9-1.3 1.27 1.27 0 0 0-1.1-1.2l-1.1 .1-.6-.7h20.5l.8 .3 .2 .7v16.3l-.5 1-1 .5h-1.2l-.6-.5-2.2-.1v-9.3a1.54 1.54 0 0 0 .6-2.1l.5-.5 .8 .8a1.29 1.29 0 0 0 1 1.8h.9a1.27 1.27 0 0 0 1-1.4 1.27 1.27 0 0 0-1.2-1.1l-1.3 .1-.7-1.1 .6-.7-.3 .7 .2 .2 .4 .3v-.3l.7 .1-.7-.1v-.5h.8l-.1-1.1h-1l-.4-.4 .3-.7 1.7 .2a1.27 1.27 0 0 0 1-1.3 1.27 1.27 0 0 0-1.2-1.2l-1.1 .1-.8 .8-.3-.2-.6 .2-.7-.8-1.1-.1a1.27 1.27 0 0 0-1.2 1.3 1.27 1.27 0 0 0 1.2 1.3l.9-.1 .6-.4a.76 .76 0 0 1 1.3-.4l.1 .4-.5 .1-.5 .8-1.9 .4-3.5 3.4a.44 .44 0 0 0-.3 .5 .44 .44 0 0 0 .5 .4 .44 .44 0 0 0 .4-.4l3.2-3.2 1-.1 .1 1.5-.4 .3h-1a1.35 1.35 0 0 0-1 2.1h-7.2l1-1.4a.58 .58 0 0 0 .5-.4 .58 .58 0 0 0-.1-.6l-.8-.8 .9-.2 .4 .6 .8 .3v-1h.6v1l1.1-.8-1.7-.2v-1.5h.6v.9h1.2l-.4-.6-.8-.3-1.1 .1-.6 .5-1.5-.1-.2 .4-.2-.8 1.8-.1-.3-.3v.3h-.5v-.3a1.38 1.38 0 0 0-1-2.1h-.7a1.32 1.32 0 0 0-1.1 1.2 1.32 1.32 0 0 0 1 1.4l-.3 .4-2.1 .2-4.1 4.1h-1.7v.5l-.4-.4-1.1 .2-.2-.3 4.1-3.1v-2.4l-1.1-.3 .1-.4h-3v.5l-1.1-.1 .1-.4h-1.7l-.1-1.6h.7v1h3.3v-1h.6v1h1.2l-.3-.5-.7-.4-.9-.1-.7 .3-.4 .7h-1l-.5-.8-1.3-.2-.7 .3-.4 .6h-.9l-.8 .5-1.1-.6z"/>
<circle cx="76.2" cy="46.7" r=".18"/>
</g>
<g fill="#fff" stroke="#fff" stroke-width=".39">
<circle cx="55.8" cy="35.1" r=".08"/>
<circle cx="84.5" cy="29" r=".08"/>
<circle cx="71.1" cy="30.5" r=".08"/>
<circle cx="55.1" cy="34.5" r=".08"/>
<circle cx="60" cy="37.7" r=".08"/>
<circle cx="54.4" cy="36.1" r=".08"/>
<circle cx="58.2" cy="33.9" r=".08"/>
<circle cx="51.1" cy="46.2" r=".08"/>
<circle cx="76.2" cy="46.7" r=".08"/>
<circle cx="51.1" cy="43.2" r=".08"/>
<circle cx="58.7" cy="32.9" r=".08"/>
<circle cx="71.7" cy="38.3" r=".08"/>
<circle cx="50.3" cy="43.2" r=".08"/>
<circle cx="59.9" cy="38.2" r=".08"/>
<circle cx="58.3" cy="33.3" r=".08"/>
<circle cx="49.5" cy="45.2" r=".08"/>
<circle cx="94.1" cy="29.2" r=".08"/>
<circle cx="56.5" cy="33.9" r=".08"/>
<circle cx="90.5" cy="30.2" r=".08"/>
<circle cx="58.9" cy="34.5" r=".08"/>
<circle cx="49.5" cy="44.7" r=".08"/>
<circle cx="70.6" cy="31" r=".08"/>
<circle cx="75.8" cy="35.3" r=".08"/>
<circle cx="56.5" cy="34.4" r=".08"/>
<circle cx="51.1" cy="44.7" r=".08"/>
<circle cx="45.9" cy="30.4" r=".08"/>
<circle cx="57.6" cy="28.7" r=".08"/>
<circle cx="48" cy="37.6" r=".08"/>
<circle cx="50.3" cy="44.7" r=".08"/>
<circle cx="71.1" cy="31" r=".08"/>
<circle cx="70.6" cy="30.5" r=".08"/>
<circle cx="80.9" cy="32.4" r=".08"/>
<circle cx="78.2" cy="32.3" r=".08"/>
<circle cx="62.5" cy="38.4" r=".08"/>
<circle cx="56.4" cy="33.3" r=".08"/>
<circle cx="51.1" cy="45.7" r=".08"/>
<circle cx="62" cy="46.7" r=".08"/>
<circle cx="50.3" cy="45.7" r=".08"/>
<circle cx="58.8" cy="33.8" r=".08"/>
<circle cx="54.4" cy="35.2" r=".08"/>
<circle cx="54.6" cy="37.7" r=".08"/>
<circle cx="54.5" cy="34.5" r=".08"/>
<circle cx="56" cy="32.9" r=".08"/>
<circle cx="70.1" cy="31" r=".08"/>
<circle cx="48.9" cy="39.9" r=".08"/>
<circle cx="55.9" cy="33.8" r=".08"/>
<circle cx="77.6" cy="35.8" r=".08"/>
<circle cx="47.1" cy="44.3" r=".08"/>
<circle cx="74.9" cy="36.2" r=".08"/>
<circle cx="69.2" cy="37.2" r=".08"/>
<circle cx="55" cy="35.1" r=".08"/>
<circle cx="54.6" cy="38.2" r=".08"/>
<circle cx="55.4" cy="47.5" r=".08"/>
<circle cx="76.8" cy="29.1" r=".08"/>
<circle cx="75.3" cy="33.9" r=".08"/>
<circle cx="60.8" cy="34.3" r=".08"/>
<circle cx="58.8" cy="36.1" r=".08"/>
<circle cx="55.9" cy="36.2" r=".08"/>
<circle cx="55.8" cy="34.5" r=".08"/>
<circle cx="47.1" cy="46.9" r=".08"/>
<circle cx="51.1" cy="45.2" r=".08"/>
<circle cx="49.5" cy="44.2" r=".08"/>
<circle cx="62.2" cy="37.4" r=".08"/>
<circle cx="91.9" cy="34" r=".08"/>
<circle cx="53.7" cy="35.1" r=".08"/>
<circle cx="54.6" cy="37.2" r=".08"/>
<circle cx="59.7" cy="37.2" r=".08"/>
<circle cx="50.3" cy="44.2" r=".08"/>
<circle cx="73.2" cy="38.3" r=".08"/>
<circle cx="50.3" cy="43.7" r=".08"/>
<circle cx="50.3" cy="45.2" r=".08"/>
<circle cx="70.1" cy="30.5" r=".08"/>
<circle cx="53.7" cy="36.1" r=".08"/>
<circle cx="45.8" cy="37.1" r=".08"/>
<circle cx="51.1" cy="44.2" r=".08"/>
<circle cx="93.5" cy="46.4" r=".08"/>
<circle cx="73.3" cy="35.9" r=".08"/>
<circle cx="50.3" cy="46.2" r=".08"/>
<circle cx="45.9" cy="34.3" r=".08"/>
<circle cx="58.2" cy="34.4" r=".08"/>
<circle cx="47.1" cy="45.6" r=".08"/>
<circle cx="83.1" cy="32.7" r=".08"/>
<circle cx="51.1" cy="43.7" r=".08"/>
<circle cx="77.2" cy="34.3" r=".08"/>
<circle cx="83.2" cy="36.3" r=".08"/>
<circle cx="52" cy="42.1" r=".08"/>
<circle cx="78" cy="33.5" r=".08"/>
<circle cx="45.9" cy="32.4" r=".08"/>
<circle cx="61.7" cy="38.4" r=".08"/>
<circle cx="48.3" cy="36.2" r=".08"/>
<circle cx="58.2" cy="40.4" r=".08"/>
<circle cx="56.6" cy="40.9" r=".08"/>
<circle cx="57.4" cy="41.4" r=".08"/>
<circle cx="58.2" cy="41.4" r=".08"/>
<circle cx="58.2" cy="42.9" r=".08"/>
<circle cx="58.2" cy="40.9" r=".08"/>
<circle cx="58.2" cy="39.9" r=".08"/>
<circle cx="57.4" cy="42.9" r=".08"/>
<circle cx="57.4" cy="41.9" r=".08"/>
<circle cx="56.6" cy="41.9" r=".08"/>
<circle cx="57.4" cy="39.9" r=".08"/>
<circle cx="58.2" cy="42.4" r=".08"/>
<circle cx="56.6" cy="41.4" r=".08"/>
<circle cx="57.4" cy="40.4" r=".08"/>
<circle cx="57.4" cy="42.4" r=".08"/>
<circle cx="56.5" cy="37.7" r=".08"/>
<circle cx="58.2" cy="41.9" r=".08"/>
<circle cx="58.1" cy="37.7" r=".08"/>
<circle cx="57.3" cy="36" r=".08"/>
<circle cx="57.4" cy="40.9" r=".08"/>
<circle cx="59.9" cy="31.4" r=".08"/>
<circle cx="57.3" cy="31.9" r=".08"/>
<circle cx="50.5" cy="36.3" r=".08"/>
<circle cx="49.5" cy="31.8" r=".08"/>
<circle cx="50.5" cy="35.8" r=".08"/>
<circle cx="49.5" cy="33" r=".08"/>
<circle cx="50.7" cy="32.1" r=".08"/>
<circle cx="51.1" cy="36.3" r=".08"/>
<circle cx="51.1" cy="35.8" r=".08"/>
<circle cx="51.1" cy="35.3" r=".08"/>
<circle cx="50.5" cy="35.3" r=".08"/>
<circle cx="50.7" cy="31.1" r=".08"/>
<circle cx="49.5" cy="34.5" r=".08"/>
<circle cx="66.6" cy="34" r=".08"/>
<circle cx="64" cy="31.1" r=".08"/>
<circle cx="65.2" cy="33.2" r=".08"/>
<circle cx="66.6" cy="34.8" r=".08"/>
<circle cx="67.2" cy="34.3" r=".08"/>
<circle cx="70.6" cy="34.8" r=".08"/>
<circle cx="70.6" cy="34" r=".08"/>
<circle cx="70.6" cy="33.3" r=".08"/>
<circle cx="65" cy="34.5" r=".08"/>
<circle cx="65" cy="32" r=".08"/>
<circle cx="64" cy="33.6" r=".08"/>
<circle cx="55.9" cy="30.2" r=".08"/>
<circle cx="58.8" cy="30.3" r=".08"/>
<circle cx="64.3" cy="40.4" r=".08"/>
<circle cx="64.3" cy="42.9" r=".08"/>
<circle cx="63.5" cy="40.4" r=".08"/>
<circle cx="64.3" cy="41.9" r=".08"/>
<circle cx="63.5" cy="42.4" r=".08"/>
<circle cx="64.3" cy="41.4" r=".08"/>
<circle cx="63.5" cy="40.9" r=".08"/>
<circle cx="64.3" cy="42.4" r=".08"/>
<circle cx="64.3" cy="40.9" r=".08"/>
<circle cx="63.5" cy="42.9" r=".08"/>
<circle cx="63.5" cy="41.9" r=".08"/>
<circle cx="63.5" cy="41.4" r=".08"/>
<circle cx="46.7" cy="42.2" r=".08"/>
<circle cx="46.7" cy="41.7" r=".08"/>
<circle cx="53.8" cy="29.2" r=".08"/>
<circle cx="62" cy="29.2" r=".08"/>
<circle cx="80.9" cy="33.4" r=".08"/>
<circle cx="49.6" cy="37.6" r=".08"/>
<circle cx="49.2" cy="36.2" r=".08"/>
<circle cx="47.2" cy="42.2" r=".08"/>
<circle cx="47.2" cy="41.7" r=".08"/>
<circle cx="54.9" cy="29.2" r=".08"/>
<circle cx="61" cy="29.2" r=".08"/>
<circle cx="90.9" cy="31.8" r=".08"/>
<circle cx="84.8" cy="36.6" r=".08"/>
<circle cx="62.2" cy="42.6" r=".08"/>
<circle cx="62.2" cy="39.2" r=".08"/>
<circle cx="57.3" cy="45" r=".08"/>
<circle cx="61.3" cy="44.8" r=".08"/>
<circle cx="48.5" cy="37.1" r=".08"/>
<circle cx="53.3" cy="36.7" r=".08"/>
<circle cx="81.1" cy="35.4" r=".08"/>
<circle cx="49.1" cy="38.1" r=".08"/>
<circle cx="49.1" cy="37.1" r=".08"/>
<circle cx="91.9" cy="33.1" r=".08"/>
<circle cx="50.3" cy="37.5" r=".08"/>
<circle cx="41.6" cy="38.1" r="1.1"/>
<circle cx="98.7" cy="38.1" r="1.1"/>
<circle cx="86.4" cy="43.6" r=".72"/>
<circle cx="86.4" cy="39.9" r=".41"/>
<circle cx="68.6" cy="44.8" r=".72"/>
<circle cx="68.6" cy="41" r=".41"/>
<circle cx="66" cy="43.6" r=".72"/>
<circle cx="66" cy="39.9" r=".41"/>
<circle cx="83.8" cy="44.8" r=".72"/>
<circle cx="83.8" cy="41" r=".41"/>
<circle cx="71.1" cy="43.6" r=".72"/>
<circle cx="81.3" cy="43.6" r=".72"/>
<circle cx="71.1" cy="39.9" r=".41"/>
<circle cx="73.7" cy="39.9" r=".41"/>
<circle cx="76.2" cy="39.9" r=".41"/>
<circle cx="78.7" cy="39.9" r=".41"/>
<circle cx="81.3" cy="39.9" r=".41"/>
</g>
<text font-size="6.2" x="649.8" y="501.4">PART NO. 100068610-001</text>
<g font-size="4.4">
<text x="784.1" y="522.7">PCB FABRICATION</text>
<text x="779" y="528.6">SUPI</text>
<text x="792.4" y="528.6">PAYLOAD BOARD</text>
<text x="757.3" y="543.9">D</text>
<text x="790.7" y="543.6">100068610</text>
<text x="851.2" y="543.5">1</text>
<text x="753.3" y="552.4">1:1</text>
</g>
<g font-size="2.8">
<text x="24.1" y="4.5">17</text>
<text x="74.9" y="4.5">16</text>
<text x="125.7" y="4.5">15</text>
<text x="176.5" y="4.5">14</text>
<text x="227.3" y="4.5">13</text>
<text x="278.1" y="4.5">12</text>
<text x="328.9" y="4.5">11</text>
<text x="379.7" y="4.5">10</text>
<text x="430.5" y="4.5">9</text>
<text x="481.3" y="4.5">8</text>
<text x="532.1" y="4.5">7</text>
<text x="582.9" y="4.5">6</text>
<text x="633.7" y="4.5">5</text>
<text x="684.5" y="4.5">4</text>
<text x="735.3" y="4.5">3</text>
<text x="786.1" y="4.5">2</text>
<text x="836.9" y="4.5">1</text>
<text x="859.3" y="25.5">K</text>
<text x="68.8" y="63.1">FRONT</text>
<text x="70.6" y="63.1">C</text>
<text x="74.8" y="63.1">PPER</text>
<text x="859.5" y="76.3">J</text>
<text x="859.8" y="127.1">I</text>
<text x="859.3" y="177.9">H</text>
<text x="859.3" y="228.7">G</text>
<text x="859.5" y="279.5">F</text>
<text x="859.4" y="330.3">E</text>
<text x="859.3" y="381.1">D</text>
<text x="859.3" y="431.9">C</text>
<text x="859.3" y="482.7">B</text>
<text x="671.6" y="510.3">MIL-STD-</text>
<text x="636.4" y="517.6">NOT</text>
<text x="638.3" y="517.6">DO SCALE THIS DRAWING</text>
<text x="684.6" y="522.3">CHK</text>
<text x="593.7" y="532.2">RELATED PARTS</text>
<text x="630.2" y="529">UNLESS</text>
<text x="684.7" y="528.9">APVD</text>
<text x="794.5" y="529">ARE IN</text>
<text x="802.5" y="529">ARE</text>
<text x="806.7" y="529">INCHES</text>
<text x="859.5" y="533.5">A</text>
<text x="583.3" y="537.3">TYPE</text>
<text x="593.5" y="537.2">NUMBER</text>
<text x="614.8" y="537.3">CFG</text>
<text x="622.1" y="537.5">REV</text>
<text x="684.7" y="535.6">APVD</text>
<text x="583.3" y="542.9">SCH</text>
<text x="593.5" y="542.9">100046137</text>
<text x="614.8" y="542.9">001</text>
<text x="624.1" y="542.9">2</text>
<text x="641.4" y="541.5">TOLERANCE ON</text>
<text x="666.1" y="541.5">DECIMALS</text>
<text x="684.8" y="542.5">APVD</text>
<text x="687.6" y="541.5">AN</text>
<text x="583.3" y="547.4">PWA</text>
<text x="593.5" y="547.4">100068622</text>
<text x="614.8" y="547.4">001</text>
<text x="624.1" y="547.7">1</text>
<text x="645.8" y="547.4">.01</text>
<text x="692.5" y="548.7">APVD</text>
<text x="24.1" y="556.9">17</text>
<text x="74.9" y="556.9">16</text>
<text x="125.7" y="556.9">15</text>
<text x="176.5" y="556.9">14</text>
<text x="227.3" y="556.9">13</text>
<text x="278.1" y="556.9">12</text>
<text x="328.9" y="556.9">11</text>
<text x="379.7" y="556.9">10</text>
<text x="430.5" y="556.9">9</text>
<text x="481.3" y="556.9">8</text>
<text x="532.1" y="556.9">7</text>
<text x="582.9" y="556.9">6</text>
<text x="583.3" y="552">EBOM</text>
<text x="593.7" y="552">100068622</text>
<text x="614.8" y="552">001</text>
<text x="624.1" y="552.2">1</text>
<text x="633.7" y="556.9">5</text>
<text x="684.5" y="556.9">4</text>
<text x="695.1" y="553.6">BY DIRECTION</text>
<text x="735.3" y="556.9">3</text>
<text x="736.4" y="553.6">DATE</text>
<text x="786.1" y="556.9">2</text>
<text x="836.9" y="556.9">1</text>
</g>
<g font-size="2.7">
<text x="790.1" y="9.4">REVISION</text>
<text x="804.6" y="9.4">HISTORY</text>
<text x="738" y="14.6">REV</text>
<text x="774.8" y="14.6">DESCRIPTION</text>
<text x="819.2" y="14.6">DWN</text>
<text x="828.7" y="14.6">CHK</text>
<text x="841.3" y="14.6">APVD</text>
<text x="739.8" y="19.8">1</text>
<text x="746.8" y="19.8">ENGR RELEASE PER</text>
<text x="767.8" y="548.5">FILENAME:</text>
<text x="783.7" y="548.5">100068622-001_Rev1.kicad_pcb</text>
<text x="767.7" y="552.9">SHEET: FRONT COPPER</text>
<text x="837.7" y="552.9">SHEET: 1/1</text>
</g>
<g font-size="2.5">
<text x="2.2" y="25.3">K</text>
<text x="2.4" y="76.1">J</text>
<text x="2.6" y="126.9">I</text>
<text x="2.1" y="177.7">H</text>
<text x="2.2" y="228.5">G</text>
<text x="2.3" y="279.3">F</text>
<text x="2.2" y="330.1">E</text>
<text x="2.2" y="380.9">D</text>
<text x="2.2" y="431.7">C</text>
<text x="2.2" y="482.5">B</text>
<text x="2.3" y="533.3">A</text>
</g>
<g font-size="1.8">
<text x="836.8" y="18">ENG</text>
<text x="841.9" y="18">APPROVAL PER</text>
<text x="756.2" y="538.6">SIZE</text>
<text x="772.8" y="538.6">CAGE CODE</text>
<text x="791.1" y="538.5">DRAWING NO.</text>
<text x="850.8" y="538.7">REV</text>
<text x="753.9" y="547.5">SCALE</text>
</g>
</svg>
